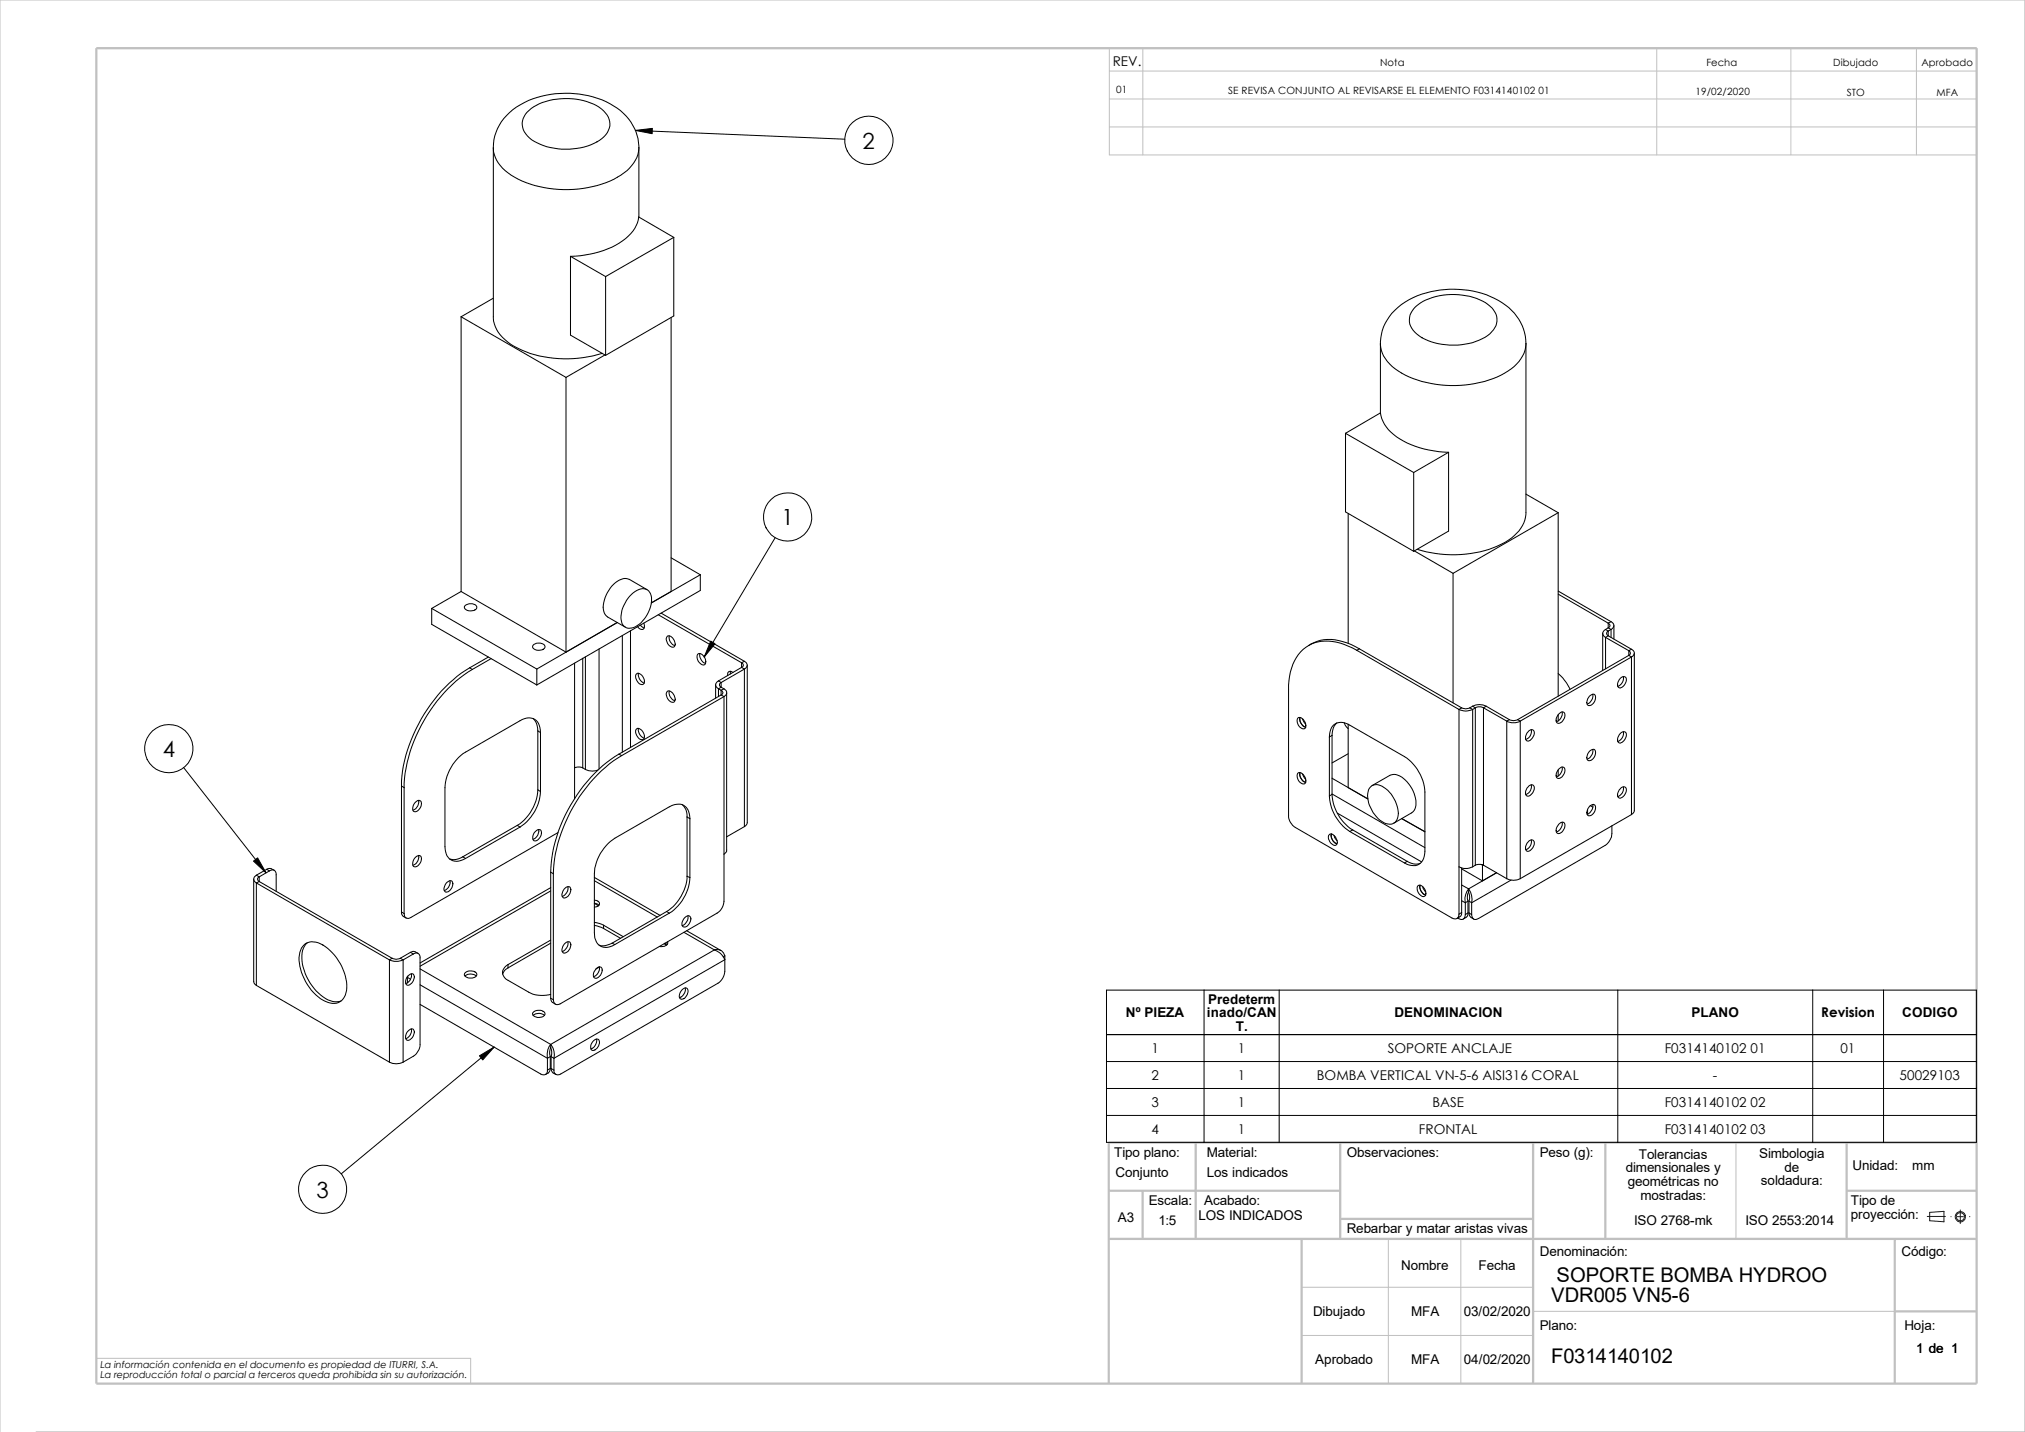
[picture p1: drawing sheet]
<svg xmlns="http://www.w3.org/2000/svg" width="420mm" height="297mm" viewBox="0 0 420 297" stroke-linecap="round" stroke-linejoin="round" font-family="sans-serif">
<g fill="none" stroke="#c0c0c0" stroke-width=".21">
<path d="M230.1 10h179.9v22.1h-179.9zM230.1 14.7h179.9M237 10v22.1M343.6 10v22.1M371.4 10v22.1M397.5 10v22.1M230.1 20.5h179.9M230.1 26.3h179.9M360 237v20M288 257v30M303 257v30M270 277h48"/>
<path d="M270 267h48M318 272h75M0 297v-297h419.9v297h-412.4M20 281.7h77.6v5.3"/>
</g>
<g fill="none" stroke="#c0c0c0" stroke-width=".47">
<path d="M20 10h390v277h-390zM248 237v20M278 237v20M318 237v50M333 237v20M383 237v20M410 237h-180v50M230 247h48M230 257h180M237 247v10M270 257v30M278 252.8h40"/>
<path d="M383 247h27M393 257v30M393 272h17"/>
</g>
<g fill="none" stroke="#191924" stroke-width=".21">
<path d="M399.7 252.3h3.8M400.2 251.5l3-.3v2.2l-3-.2zM404.6 252.3h.1M405.9 252.3h1.3M406.6 251v2.8M408.5 252.3h.1"/>
<circle cx="406.6" cy="252.4" r="1.07"/>
<circle cx="406.6" cy="252.4" r=".86"/>
</g>
<g fill="none" stroke="#000" stroke-width=".21">
<path d="M102.3 30.6a10.4 10.4 0 0 1 6.5-9.3 19.9 19.9 0 0 1 19.2 1.1 10.4 10.4 0 0 1 4.5 8.2M102.3 30.6v35.1a6.7 6.7 0 0 0 3.1 5.3 22.5 22.5 0 0 0 16.6 3l2.9-.7M109.3 23.3a12.3 12.3 0 0 1 10.2-2.7 8.5 8.5 0 0 1 6.7 3.7 4 4 0 0 1-2.4 5.1 13.6 13.6 0 0 1-14-.8 3.5 3.5 0 0 1-.5-5.3zM131.8 27.1l43.4 1.8M132.5 30.6a7.5 7.5 0 0 1-4.4 6.1 23.1 23.1 0 0 1-22.1-.4 7.1 7.1 0 0 1-3.7-5.7M132.5 30.6v14.4M118.3 53.2l7.3 4.2M118.3 53.2v16.3l7.3 4.2M125.6 57.4v16.3M139.7 49.2l-7.2-4.2a7.5 7.5 0 0 1-4.1 5.4 20.5 20.5 0 0 1-10.1 2.8M139.7 49.2l-14.1 8.2M139.7 49.2v16.3l-14.1 8.2"/>
<path d="M95.6 65.7l21.8 12.6M95.6 65.7v57M102.3 61.8l-6.7 3.9M117.4 78.3v57l-21.8-12.6M125.5 73.6l-8.1 4.7M139.2 65.9v56.8M286.3 71.2v14.5M286.3 71.2a10.7 10.7 0 0 1 6.8-9.5 20.1 20.1 0 0 1 18.4 1.1 10.1 10.1 0 0 1 5 8.4M293.6 63.6a13.1 13.1 0 0 1 11.2-2.1 7.5 7.5 0 0 1 5.5 3.7 4.3 4.3 0 0 1-2.9 5.1 13.7 13.7 0 0 1-13.5-1 3.5 3.5 0 0 1-.3-5.7zM316.5 71.2a7.5 7.5 0 0 1-4.4 6.2 23.1 23.1 0 0 1-22.1-.4 7.3 7.3 0 0 1-3.7-5.8M316.5 71.2v35.1a7.5 7.5 0 0 1-4.4 6.2 24.1 24.1 0 0 1-18.2 1.4M279.1 89.9l14.1 8.1"/>
<path d="M279.1 89.9v16.3l14.1 8.1M286.3 85.6l-7.2 4.3M286.3 85.6a8.1 8.1 0 0 0 4.8 5.9 21 21 0 0 0 9.3 2.3M293.2 98v16.3M300.4 93.8l-7.2 4.2M300.4 93.8v16.4l-7.2 4.1M139.2 115.7l6 3.5M145.2 119.2l-10.1 5.9M145.2 119.2v3.3l-33.9 19.6M160.8 111.5l-14.8 24.8M279.6 106.5v26.9M293.3 114.3l8.1 4.6"/>
<path d="M301.4 118.9v26.9M316.5 102.5l6.7 3.8M323.2 106.3l-21.8 12.6M323.2 106.3v38.1M89.5 126.2v3.3l21.8 12.6M89.5 126.2l21.8 12.6M95.6 122.7l-6.1 3.5M96.4 125.6a1.71 1.71 0 0 1 2.5 .3 1.34 1.34 0 0 1-2 .7l-.5-.4zM97.4 138.5l.6 .4M97.4 138.5a31.3 31.3 0 0 0-12.5 16 23.8 23.8 0 0 0-1.6 8.5M98 138.9a31.5 31.5 0 0 0-13.5 19.2l-.5 2.2-.2 3.1M101.3 136.3l-3.9 2.2"/>
<path d="M101.9 136.6l-3.9 2.3M110.6 133.8a1.7 1.7 0 0 1 2.4 .2 1.34 1.34 0 0 1-2 .7l-.5-.4zM111.3 138.8v3.3M119.2 137.5v28.2M120.9 136.5v22.8M121.4 136.2v23.4M124.2 134.6v24.9M128 129.1l-16.7 9.7M129.1 131.8v24.2M130.6 123.7a3.1 3.1 0 0 1 3.7-1.4 3.3 3.3 0 0 1 .4 4.1 5.4 5.4 0 0 1-4.1 3.9 1.73 1.73 0 0 1-1.8-1.8 6.6 6.6 0 0 1 1.8-4.8zM130.8 130.8v24.2M132 139.8a1.16 1.16 0 0 1 1.6 1v.3a.66 .66 0 0 1-.3 .9 .66 .66 0 0 1-.8-.3 1.58 1.58 0 0 1-.5-1.9z"/>
<path d="M132.5 139.7a1.84 1.84 0 0 0 1.1 2M132.8 129.7l.8 .5M133.5 129.2a.75 .75 0 0 1 .2 .9 .75 .75 0 0 1-.8 .4l-.7-.5M134.2 122.3l-3.6-2.1a3.3 3.3 0 0 0-3.7 1.3 6.6 6.6 0 0 0-1.7 5.3l.3 .7 .5 .5 3.7 2.1M136.5 127.5l17.3 10M137.1 127.2l17.3 10M138.3 132a1.02 1.02 0 0 1 1.5 .8 .86 .86 0 0 1-.3 1.4 1.67 1.67 0 0 1-1.2-2.2zM138.8 131.9a1.74 1.74 0 0 0 1.2 2M144.7 135.7a1.24 1.24 0 0 1 1.6 1.3 .64 .64 0 0 1-.2 .9 .64 .64 0 0 1-.9-.3 1.61 1.61 0 0 1-.5-1.9zM145.2 135.6a1.85 1.85 0 0 0 1.1 2M151.6 139.2l-.1 .6M152 139.5a.64 .64 0 0 0-.8-.2 .64 .64 0 0 0-.3 .8"/>
<path d="M153.8 138.4l.6 .4M153.8 137.5v.9M153.8 138.4l-4.8 2.8M153.8 137.5a.5 .5 0 0 1 .4 .4 .5 .5 0 0 1-.4 .5M154.4 138.8v32.6M154.4 137.2l-.6 .3M154.4 138.8l-4.8 2.8M154.4 137.2a.84 .84 0 0 1 .6 .8 .84 .84 0 0 1-.6 .8M155 138v32.6l-.2 .5-.4 .3M271.4 133.9a8.3 8.3 0 0 1 8-.6l2.5 1.3M281.4 134.9a11.1 11.1 0 0 0-8.7-1.6 8.2 8.2 0 0 0-5.2 7l-.2 1.8v27.1a2.95 2.95 0 0 0 1.3 2.4l32.6 18.8a.88 .88 0 0 0 1 .1 .88 .88 0 0 0 .4-.9M281.4 134.9l21.2 12.3"/>
<path d="M281.9 134.6l-.5 .3M281.9 134.6l21.2 12.2M323.2 123.2l10.3 6M323.2 122.6l10.9 6.3M323.2 139.7l.9 .9 .8 1 .7 1.4M332.4 131.4v7.7M333 130.6a.87 .87 0 0 0-.6 .8 .87 .87 0 0 0 .6 .8M333 132.2v6.5M333 132.2l4.8 2.8M333 130.6l.5 .3M333.5 130.9a.52 .52 0 0 0-.3 .5 .52 .52 0 0 0 .3 .5M333.5 129.2a.5 .5 0 0 1 .4 .5 .5 .5 0 0 1-.4 .5"/>
<path d="M333.5 129.2v1M333.5 130.9v1M333.5 131.9l4.9 2.8M333.5 131.9l-.5 .3M333.5 130.2l-.5 .4M333.5 130.2l.6 .4M334.1 130.6v1.6M334.1 130.6l-.6 .3M334.1 128.9l-.6 .3M334.1 128.9a.84 .84 0 0 1 .6 .9 .84 .84 0 0 1-.6 .8M334.7 129.8v2.7M337.8 135a.52 .52 0 0 1 .4 .4 .52 .52 0 0 1-.4 .5"/>
<path d="M337.8 135v.9M337.8 135.9l-23.1 13.4M337.8 135.9l.6 .4M338.4 136.3l-23.1 13.3M338.4 136.3v32.7M338.4 134.7l-.6 .3M338.4 134.7a.84 .84 0 0 1 .6 .8 .84 .84 0 0 1-.6 .8M339 135.5v32.6l-.2 .5-.4 .4M38.1 159.2l17.1 21.8M110.6 149.1l.7 1 .2 1.5M111.5 151.6l.6 .3M111.5 151.6v12.2"/>
<path d="M112.1 151.9v12.3M112.1 151.9a2.67 2.67 0 0 0-2-3h-.8l-1 .3-11.7 6.8a9.5 9.5 0 0 0-4.3 7.4v12.2a2.6 2.6 0 0 0 2.4 3l.9-.1 1-.4M119.2 159.3a2.2 2.2 0 0 1 1.7 0M120.9 159.3l.5 .3M121.4 159.6a3.2 3.2 0 0 0 2.6 .1M128.4 156.4l.5 .3M128.4 156.4a31.5 31.5 0 0 0-13.5 19.3l-.6 3.2-.1 2M128.9 156.7a31.3 31.3 0 0 0-12.5 16 25.2 25.2 0 0 0-1.6 8.5M132 151.2a1.16 1.16 0 0 1 1.6 1v.3a.66 .66 0 0 1-.3 .9 .66 .66 0 0 1-.8-.3 1.58 1.58 0 0 1-.5-1.9zM132.5 151.1a1.84 1.84 0 0 0 1.1 2M138.3 143.5a1.02 1.02 0 0 1 1.5 .7 .86 .86 0 0 1-.3 1.5 1.67 1.67 0 0 1-1.2-2.2zM138.8 143.3a1.74 1.74 0 0 0 1.2 2"/>
<path d="M148.4 142v2.8M149 142.9v1.6M149 141.2l.6 .4M149 142.9l.6 .3M149 141.2a.87 .87 0 0 0-.6 .8 .87 .87 0 0 0 .6 .9M149.6 143.2a.5 .5 0 0 1 .3 .5 .5 .5 0 0 1-.3 .4M149.6 141.6a.52 .52 0 0 0-.4 .4 .52 .52 0 0 0 .4 .5M149.6 144.1l.6 .4M149.6 141.6v.9M149.6 143.2v.9M149.6 142.5l-.6 .4M149.6 144.1l-21.2 12.3"/>
<path d="M149.6 142.5l.6 .4M150.2 144.5v42.4a3.1 3.1 0 0 1-1.5 2.5l-32.5 18.8a.89 .89 0 0 1-1 .1 .89 .89 0 0 1-.4-1M150.2 142.9a.86 .86 0 0 1 .5 .8 .86 .86 0 0 1-.5 .8M150.2 142.9l-.6 .3M150.2 144.5l-21.3 12.2M150.7 143.7v32.9l-.5 .6M269.3 148.8a1.57 1.57 0 0 1 1.5 1.9v.3a.95 .95 0 0 1-1.5-.6l-.3-.8 .1-.5zM269.6 148.8a1.82 1.82 0 0 0 1.2 2 1.85 1.85 0 0 1-1.2-2zM270.2 149.1l.6 1.1M275.7 152.9a2.67 2.67 0 0 1 2-3h.9l.9 .3 11.8 6.7a9.6 9.6 0 0 1 4.2 7.4v12.2a2.74 2.74 0 0 1-2 3l-1.3-.1-.9-.4M275.7 152.9v12.2M276.3 152.5l-.6 .4"/>
<path d="M276.3 152.5v12.3M277.2 149.9l-.7 1.1-.2 1.5M278.8 149.9l.8 1.2M279.6 150.2v13.2l4.1 2.3-7.4-4.3M279.6 156.3l-3.3 1.9M302.6 147.2a3.1 3.1 0 0 0 2.8 0M302.6 147.2v42.4M303.1 146.8l-.5 .4M303.1 146.8a1.8 1.8 0 0 0 1.7 0M304.8 146.8l.6 .4M305.4 146.5a3.1 3.1 0 0 1 2.8 0M305.4 147.2v32.6"/>
<path d="M305.4 146.5l.6 .3M305.4 146.5l-.6 .3M306 146.8v32.7M306 146.8l-.6 .4M306 146.8a1.8 1.8 0 0 1 1.7 0M307.7 146.8l4.8 2.8M307.7 146.8v32.7M308.2 146.5l4.9 2.8M308.2 146.5l-.5 .3M312.5 149.6a3.1 3.1 0 0 0 2.8 0M312.5 149.6v32.6M313.1 149.3l-.6 .3"/>
<path d="M313.1 149.3a1.8 1.8 0 0 0 1.6 0M314.7 149.3l.6 .3M315.3 149.6v32.6M317.1 151.6a.68 .68 0 0 1 1-.1 .68 .68 0 0 1 .1 .9 1.5 1.5 0 0 1-1.6 1.2 1.53 1.53 0 0 1 .5-2zM317.6 151.3a1.77 1.77 0 0 1-1.2 2.1M323.2 148.3v1.2M323.2 159.7v1.3M323.3 148.1a.7 .7 0 0 1 1-.4 .7 .7 0 0 1 .2 1 1.35 1.35 0 0 1-1.5 1.2 1.4 1.4 0 0 1 .3-1.8zM323.3 159.5a.7 .7 0 0 1 1-.4 .7 .7 0 0 1 .2 1 1.35 1.35 0 0 1-1.5 1.3 1.41 1.41 0 0 1 .3-1.9zM324 147.7a1.85 1.85 0 0 1-1.2 2M324 159.1a1.85 1.85 0 0 1-1.2 2M329.6 155.8l.3-.1a.6 .6 0 0 1 .7-.3 .6 .6 0 0 1 .3 .8 1.4 1.4 0 0 1-1.6 1.5 1.55 1.55 0 0 1 .3-1.9z"/>
<path d="M329.6 144.4l.3-.2a.6 .6 0 0 1 .7-.2 .6 .6 0 0 1 .3 .8 1.4 1.4 0 0 1-1.6 1.5 1.55 1.55 0 0 1 .3-1.9zM330.3 144a1.85 1.85 0 0 1-1.2 2M330.3 155.4a1.84 1.84 0 0 1-1.2 2M336 140.7a.69 .69 0 0 1 1-.3 .69 .69 0 0 1 .3 1 1.59 1.59 0 0 1-1.5 1.3 1.26 1.26 0 0 1 .2-2zM336 152.1a.69 .69 0 0 1 1-.3 .69 .69 0 0 1 .3 1 1.59 1.59 0 0 1-1.5 1.3 1.26 1.26 0 0 1 .2-2zM336.7 140.3a1.84 1.84 0 0 1-1.2 2.1M336.7 151.8a1.84 1.84 0 0 1-1.2 2M83.3 163l.5 .4M83.3 163v26.1M83.8 163.4v26.1M86 178l.2-.2a.7 .7 0 0 1 1-.2 .7 .7 0 0 1 .1 1 1.26 1.26 0 0 1-1.6 1.1l-.1-.9zM86 166.5l.2-.2a.7 .7 0 0 1 1-.2 .7 .7 0 0 1 .1 1.1 1.26 1.26 0 0 1-1.6 1l-.1-.9z"/>
<path d="M86.8 166a1.71 1.71 0 0 1-1.2 2M86.8 177.5a1.71 1.71 0 0 1-1.2 2M96 177.7l.6 .4M96 177.7l-1.4 .6-1.3-.1M107.3 171.2l.6 .3M107.3 171.2l-11.3 6.5M107.9 171.5l-11.3 6.6M110.9 172.6l.2-.2a.64 .64 0 0 1 .9-.3 .64 .64 0 0 1 .3 .9 1.24 1.24 0 0 1-1.7 1.2l-.1-.8zM111.5 163.8l.6 .4M111.5 163.8a9.5 9.5 0 0 1-4.2 7.4M111.7 172a1.73 1.73 0 0 1-1.2 2.1M112.1 164.2a9.3 9.3 0 0 1-4.2 7.3"/>
<path d="M115.7 172.7l-30.5 17.6a.84 .84 0 0 1-1 .1 .84 .84 0 0 1-.4-.9M141.5 166.9l.8 1.1 .2 1.5M142.5 169.5l.6 .3M142.5 169.5v12.2M143.1 169.8a2.74 2.74 0 0 0-2-3l-1.3 .1-1 .4-11.3 6.6a9.3 9.3 0 0 0-4.2 7.3v12.3a2.54 2.54 0 0 0 2.4 3l.9-.2 .9-.4M143.1 169.8v12.2M154.4 171.4l-3.7 2.2M269.2 160.4a1.02 1.02 0 0 1 1.4 .8 .86 .86 0 0 1-.3 1.4 1.67 1.67 0 0 1-1.1-2.2zM269.6 160.2a1.82 1.82 0 0 0 1.2 2.1 1.85 1.85 0 0 1-1.2-2.1zM270.2 160.5l.6 1.2M275.7 173.1a.98 .98 0 0 1 1.4 .8 .82 .82 0 0 1 .3 .8 .82 .82 0 0 1-.6 .6 1.69 1.69 0 0 1-1.1-2.2zM275.7 165.1a9.3 9.3 0 0 0 4.3 7.4"/>
<path d="M276.1 173a1.89 1.89 0 0 0 1.2 2 1.77 1.77 0 0 1-1.2-2zM276.3 164.8a9.5 9.5 0 0 0 4.2 7.3M276.3 164.8l-.6 .3M276.3 164.7l19.2 11.1M276.7 173.3l.1 .4 .5 .7M277.4 168.7l17.5 10.1M280 172.5l11.3 6.5M280.5 172.1l-.5 .4M280.5 172.1l11.3 6.5M284.3 163.2a2.23 2.23 0 0 1 3.1 .4 6.7 6.7 0 0 1 2.5 5.9 1.82 1.82 0 0 1-2.9 1.1 6.8 6.8 0 0 1-3.2-6.4zM284.6 162.9l3.6-2.1a3.2 3.2 0 0 1 3.6 1.4 6.1 6.1 0 0 1 1.7 5.6l-.7 .8-3.7 2.1M290.7 169.8l4.8 2.7"/>
<path d="M291.8 178.6l1.4 .6 1.4-.1M291.8 178.6l-.5 .4M302.6 179.8a3.1 3.1 0 0 0 2.8 0M306 179.5l-.6 .3M306 179.5a2.2 2.2 0 0 1 1.7 0M307.3 179.3l.2 .1M307.5 179.4v3.3M307.5 179.4h.1M307.7 179.5l4.8 2.7M317.1 174.4a.68 .68 0 0 1 1-.1 .68 .68 0 0 1 .1 1 1.5 1.5 0 0 1-1.6 1.2 1.53 1.53 0 0 1 .5-2.1zM317.1 163a.68 .68 0 0 1 1-.1 .68 .68 0 0 1 .1 .9 1.5 1.5 0 0 1-1.6 1.3 1.53 1.53 0 0 1 .5-2.1zM317.6 162.8a1.77 1.77 0 0 1-1.2 2"/>
<path d="M317.6 174.2a1.77 1.77 0 0 1-1.2 2M323.3 170.9a.7 .7 0 0 1 1-.3 .7 .7 0 0 1 .2 1 1.35 1.35 0 0 1-1.5 1.2 1.41 1.41 0 0 1 .3-1.9zM324 170.5a1.85 1.85 0 0 1-1.2 2.1M329.3 167.9v1M329.6 167.3l.3-.2a.65 .65 0 0 1 .9-.1 .65 .65 0 0 1 .1 .9 1.35 1.35 0 0 1-1.6 1.2 1.55 1.55 0 0 1 .3-1.8zM329.8 167.1l.6 .3M330.3 166.9a1.84 1.84 0 0 1-1.2 2M334.3 171.3a5.1 5.1 0 0 1-.2 2.6l-.4 .7-.8 .7-26.2 15.2a.86 .86 0 0 1-1.1 .1 .86 .86 0 0 1-.4-.9M336.2 163.4a.67 .67 0 0 1 .9-.1 .67 .67 0 0 1 .2 .9 1.59 1.59 0 0 1-1.5 1.3 1.38 1.38 0 0 1 .4-2.1zM336.7 163.2a1.77 1.77 0 0 1-1.2 2M338.4 169l-23.1 13.2M52.6 182.3v21.3l.1 .4 .5 .4"/>
<path d="M53.2 181.5a.86 .86 0 0 0-.6 .8 .86 .86 0 0 0 .6 .8M53.2 183.1v21.3M53.2 181.5l.6 .4M53.2 183.1l27.6 16M53.8 181.9a.52 .52 0 0 0-.4 .5 .52 .52 0 0 0 .4 .4M53.8 182.8l-.6 .3M53.8 181.9v.9M53.8 182.8l27.5 16M55.3 180.3l.3-.1a1.35 1.35 0 0 1 1.3 .3M55.3 180.3l.6 .3M55.3 180.3l-2.1 1.2M55.9 180.6l-2.1 1.3"/>
<path d="M55.9 180.6a.83 .83 0 0 1 1-.1 .83 .83 0 0 1 .4 .9v3.5M63.1 196a3.5 3.5 0 0 1 4.4 .3 10.6 10.6 0 0 1 4.4 9.1 2.83 2.83 0 0 1-4.4 2.3 10.4 10.4 0 0 1-5.4-9.7l.4-1.4zM63.8 195.5a4 4 0 0 0-1.1 3.9 10.5 10.5 0 0 0 5.8 8.2l1 .2 1.2-.2M80.8 199.1a3.5 3.5 0 0 0 2.8 0M80.8 199.1v21.2M81.3 198.8a1.8 1.8 0 0 0 1.7 0M81.3 198.8l-.5 .3M83 198.8l.6 .3M83.3 189.1v.3a1.3 1.3 0 0 0 .9 1M83.3 189.1l.5 .4M83.6 199.1v21.2M85.1 197.5a1.14 1.14 0 0 1 1.6 .2"/>
<path d="M85.1 197.5l.6 .4M85.1 197.5l-2.1 1.3M85.7 197.9a.84 .84 0 0 1 1-.1 .84 .84 0 0 1 .4 .9v17.9a3.3 3.3 0 0 1-1.4 2.5l-2.1 1.2M85.7 197.9l-2.1 1.2M92.5 183.2l.3-.2a.7 .7 0 0 1 1-.2 .7 .7 0 0 1 0 1.1 1.4 1.4 0 0 1-1.4 1.1 1.29 1.29 0 0 1 .1-1.8zM93.3 182.7a1.82 1.82 0 0 1-1.2 2M114.2 184.1l-27.1 15.6M114.2 180.9l.6 .3M114.2 184.8l-27.1 15.6M114.2 180.9v26.2M114.2 195l-8.8 5.1M114.2 195.6l-8.8 5.1"/>
<path d="M114.8 181.2v26.1M117 195.8a.71 .71 0 0 1 .8-.5 .71 .71 0 0 1 .6 .7 1.58 1.58 0 0 1-1.6 1.7 1.29 1.29 0 0 1 .2-1.9zM117 184.4a.71 .71 0 0 1 .8-.5 .71 .71 0 0 1 .6 .6 1.58 1.58 0 0 1-1.6 1.7 1.29 1.29 0 0 1 .2-1.8zM117.8 183.9a1.85 1.85 0 0 1-1.2 2M117.8 195.3a1.85 1.85 0 0 1-1.2 2.1M123.3 186.7a.77 .77 0 0 1 .8 .3 .77 .77 0 0 1 0 .9l-.8 .3M123.3 191.3l1.9 .6M123.3 191.9l1.9 .7M123.3 187.3l.9 .4M123.3 182l13.6 7.9M123.3 182.7l13 7.5M123.3 187.4l.8 .5"/>
<path d="M125.2 191.9v.7M125.2 191.9l4 2.4M125.2 192.6l3.5 2M127 195.6l.5 .3M127 195.6l-1.4 .5-1.4-.1M137.8 195.7l.5 .3M137.9 195.6l.5 .3M138.3 189.1l.5 .3M138.3 189.1l-11.3 6.5M138.4 195.3a.77 .77 0 0 1-.9 1h-.7M138.8 189.4l-11.3 6.5M141.9 193.4l6.3 3.6"/>
<path d="M141.9 190.5l.2-.3a.7 .7 0 0 1 1-.1 .7 .7 0 0 1 .1 1 1.21 1.21 0 0 1-1.6 1.1l-.2-.4 .1-.5zM142.4 193l7.1 4.1M142.5 181.7a9.3 9.3 0 0 1-4.2 7.4M142.5 181.7l.6 .3M142.7 189.9a1.93 1.93 0 0 1-1.2 2.1M143.1 182a9.5 9.5 0 0 1-4.3 7.4M148.2 197a3.3 3.3 0 0 1 2.1 2.1l-35.4 20.4M148.2 197a1.66 1.66 0 0 1 2.1 1.2M148.2 197l-34 19.6M150.3 198.2v3.3a3.3 3.3 0 0 1-1.4 2.4l-32.6 18.9a.86 .86 0 0 1-1 0 .86 .86 0 0 1-.4-.8M150.3 198.2l-.3 .3M294 183.8a1.24 1.24 0 0 1 1.7 1.2 .64 .64 0 0 1-.3 .9 .64 .64 0 0 1-.8-.3 1.61 1.61 0 0 1-.6-1.8z"/>
<path d="M294.5 183.6a1.81 1.81 0 0 0 1.2 2 1.85 1.85 0 0 1-1.2-2zM295.1 183.9l.6 1.1M303.1 189.3a1.13 1.13 0 0 1-.9 1.2M303.1 186.8l.8 .4M303.1 183.6l1.5 .8M303.1 189.3l-.5 .3M303.1 180v9.3M303.1 180.2l4.4 2.5M303.9 189.7a.89 .89 0 0 1-.5 1 .89 .89 0 0 1-1.1-.3M303.9 187.2v2.5M304.5 189.4a1.14 1.14 0 0 1-1 1.2M304.5 186.9l-.6 .3"/>
<path d="M304.5 186.9v2.5M304.5 189.4l-.6 .3M304.6 184.4a3.5 3.5 0 0 1 .6 2.8M304.6 185a2.58 2.58 0 0 1 .1 1.9M304.6 184.4a3.5 3.5 0 0 0-.7 2.8M304.6 185a2.26 2.26 0 0 0-.1 1.9M304.6 184.4v.6M304.7 189.4v.3a1.33 1.33 0 0 0 .9 .9M304.7 186.9l.5 .3M304.7 189.4l.5 .3M304.7 186.9v2.5M305.2 187.2v2.5"/>
<path d="M307.5 182.7l2.9-1.7-5.8 3.4M312.5 182.2a3.1 3.1 0 0 0 2.8 0M313.4 182.5l-8.2 4.7M53.2 204.4l27.6 15.9M84.5 202.7l.6 .4M84.5 202.7v1.2M84.5 214l.3-.3a.64 .64 0 0 1 .8-.3 .64 .64 0 0 1 .3 .9 1.52 1.52 0 0 1-1.5 1.4 1.35 1.35 0 0 1 .1-1.7zM84.5 202.5l.3-.2a.64 .64 0 0 1 .8-.3 .64 .64 0 0 1 .3 .9 1.52 1.52 0 0 1-1.5 1.4 1.42 1.42 0 0 1 .1-1.8zM84.6 202.5l-.1 .2M85.3 202a1.85 1.85 0 0 1-1.1 2M85.3 213.4a1.85 1.85 0 0 1-1.1 2M87.1 208.3l25 14.5a.85 .85 0 0 0 1 .1 .85 .85 0 0 0 .4-.9"/>
<path d="M87.1 204.3l26.4 15.2M87.1 201l27.1 15.6M96.4 202.4a1.81 1.81 0 0 1 2.4 0M96.5 201.8a1.66 1.66 0 0 1 2.4 .3 1.19 1.19 0 0 1-1.6 .8l-.9-.5-.1-.3zM102.5 217.2l-31.7 26.3M105.4 200.7l-.7 .6-.4 .8M105.4 200.1v.6M105.4 200.1a1.73 1.73 0 0 0-1.2 1.6 1.73 1.73 0 0 0 1.2 1.6l4.2 2.5a6.2 6.2 0 0 0 4.6 .4M110.6 210.6a1.81 1.81 0 0 1 2.3 0M110.6 209.9a1.66 1.66 0 0 1 2.4 .3 1.44 1.44 0 0 1-2.3 .5l-.3-.4zM113.5 219.5v2.5M114.1 219.2l-.6 .3"/>
<path d="M114.1 219.2v2.4M114.2 207.1l.1 .2a1.22 1.22 0 0 0 .9 1M114.2 216.6a3.2 3.2 0 0 1 .7 2.9M114.2 217.3a2.72 2.72 0 0 1 .1 1.9M114.2 216.6a3.4 3.4 0 0 0-.7 2.9M114.2 217.3a2.68 2.68 0 0 0-.1 1.9M114.2 207.1l.6 .2M114.2 216.6v.7M114.3 219.2l.6 .3M114.3 219.2v2.4M114.9 219.5v2.5M123.1 215.9a.69 .69 0 0 1 1-.3 .69 .69 0 0 1 .1 1 1.49 1.49 0 0 1-1.4 1.2 1.35 1.35 0 0 1 .3-1.9z"/>
<path d="M123.6 201l.7-.5a1.85 1.85 0 0 1-1.2 2.1M123.7 215.5a1.84 1.84 0 0 1-1.1 2.1M123.7 200.9a.66 .66 0 0 1 .9-.3 .66 .66 0 0 1 .3 .9 1.6 1.6 0 0 1-1.5 1.4 1.34 1.34 0 0 1 .3-2zM141.5 205.3a.68 .68 0 0 1 1-.3 .68 .68 0 0 1 .1 1 1.23 1.23 0 0 1-1.5 1.1 1.59 1.59 0 0 1 .4-1.8zM142.1 204.9a1.81 1.81 0 0 1-1.2 2M229.5 205.4h180.4v31.5h-180.4zM229.5 214.6h180.4M249.7 205.4v31.5M265.3 205.4v31.5M335.5 205.4v31.5M376 205.4v31.5M390.7 205.4v31.5"/>
<path d="M80.8 220.3a3.1 3.1 0 0 0 2.8 0M114.1 221.6v.3a1.22 1.22 0 0 1-.9 .9M114.1 221.6l-.6 .4M114.3 221.6v.3a1.2 1.2 0 0 0 1 .9M114.3 221.6l.6 .4M229.5 220.2h180.4M229.5 225.8h180.4M229.5 231.4h180.4"/>
<circle cx="180.2" cy="29.1" r="5"/>
<circle cx="163.3" cy="107.2" r="5"/>
<circle cx="35" cy="155.3" r="5"/>
<circle cx="66.9" cy="246.7" r="5"/>
</g>
<path d="M131.8 27.1l3.5-.5v1.1zM147.4 133l.9 .5-2.3 2.8zM52.6 178.6l.8-.7 1.8 3.1zM99.4 219l3.1-1.8-2.4 2.6z" fill="#000" stroke="#000" stroke-width=".21"/>
<g font-size="4.6">
<text x="178.9" y="30.8">2</text>
<text x="162.1" y="109">1</text>
<text x="33.7" y="157">4</text>
<text x="65.6" y="248.4">3</text>
</g>
<g font-size="4.2">
<text x="322.9" y="265.9">SOPORTE BOMBA HYDROO</text>
<text x="321.7" y="270.1">VDR005 VN5-6</text>
<text x="321.7" y="282.8">F0314140102</text>
</g>
<g font-size="2.8">
<text x="230.8" y="13.6">REV.</text>
<text x="250.6" y="208.2">Predeterm</text>
<text x="233.5" y="210.9">Nº PIEZA</text>
<text x="250.3" y="210.9">inado/CAN</text>
<text x="256.3" y="213.8">T.</text>
<text x="289.2" y="210.9">DENOMINACION</text>
<text x="350.8" y="210.9">PLANO</text>
<text x="377.7" y="211">Revision</text>
<text x="394.5" y="210.9">CODIGO</text>
<text x="238.8" y="218.4">1</text>
<text x="256.8" y="218.4">1</text>
<text x="287.8" y="218.4">SOPORTE ANCLAJE</text>
<text x="345.3" y="218.4">F0314140102 01</text>
<text x="381.7" y="218.4">01</text>
<text x="238.8" y="224.1">2</text>
<text x="256.8" y="224.1">1</text>
<text x="273.1" y="224.1">BOMBA VERTICAL VN-5-6 AISI316 CORAL</text>
<text x="355.3" y="224.1">-</text>
<text x="394" y="224.1">50029103</text>
<text x="238.8" y="229.7">3</text>
<text x="256.8" y="229.7">1</text>
<text x="297.1" y="229.7">BASE</text>
<text x="345.3" y="229.7">F0314140102 02</text>
<text x="231.1" y="239.9">Tipo plano:</text>
<text x="238.8" y="235.2">4</text>
<text x="250.3" y="239.9">Material:</text>
<text x="256.8" y="235.2">1</text>
<text x="279.3" y="239.9">Observaciones:</text>
<text x="294.3" y="235.2">FRONTAL</text>
<text x="319.4" y="239.9">Peso (g):</text>
<text x="345.3" y="235.2">F0314140102 03</text>
<text x="231.4" y="244.1">Conjunto</text>
<text x="250.3" y="244.1">Los indicados</text>
<text x="337.2" y="243.2">dimensionales y</text>
<text x="337.6" y="246">geométricas no</text>
<text x="339.9" y="240.3">Tolerancias</text>
<text x="364.8" y="240.2">Simbologia</text>
<text x="365.2" y="245.9">soldadura:</text>
<text x="370.1" y="243">de</text>
<text x="384.2" y="242.7">Unidad:</text>
<text x="396.6" y="242.7">mm</text>
<text x="238.3" y="250">Escala:</text>
<text x="249.7" y="250">Acabado:</text>
<text x="340.2" y="248.8">mostradas:</text>
<text x="383.9" y="250">Tipo de</text>
<text x="231.8" y="253.4">A3</text>
<text x="240.2" y="254">1:5</text>
<text x="248.6" y="253">LOS INDICADOS</text>
<text x="279.3" y="255.7">Rebarbar y matar aristas vivas</text>
<text x="338.9" y="254">ISO 2768-mk</text>
<text x="362" y="254">ISO 2553:2014</text>
<text x="383.9" y="252.8">proyección:</text>
<text x="290.6" y="263.4">Nombre</text>
<text x="306.7" y="263.4">Fecha</text>
<text x="319.4" y="260.6">Denominación:</text>
<text x="394.4" y="260.6">Código:</text>
<text x="272.3" y="273">Dibujado</text>
<text x="292.7" y="273">MFA</text>
<text x="303.6" y="273">03/02/2020</text>
<text x="319.4" y="275.8">Plano:</text>
<text x="395" y="275.8">Hoja:</text>
<text x="397.4" y="280.6">1 de 1</text>
<text x="272.8" y="282.8">Aprobado</text>
<text x="292.7" y="282.8">MFA</text>
<text x="303.6" y="282.8">04/02/2020</text>
</g>
<g font-size="2.1">
<text x="286.2" y="13.6">Nota</text>
<text x="353.9" y="13.6">Fecha</text>
<text x="380.2" y="13.6">Dibujado</text>
<text x="398.5" y="13.6">Aprobado</text>
<text x="231.5" y="19.4">01</text>
<text x="254.7" y="19.5">SE REVISA CONJUNTO AL REVISARSE EL ELEMENTO F0314140102 01</text>
<text x="351.6" y="19.6">19/02/2020</text>
<text x="383" y="19.9">STO</text>
<text x="401.6" y="19.9">MFA</text>
</g>
<g font-size="2">
<text x="20.8" y="285.8">La reproducción total o parcial a terceros queda prohibida sin su autorización.</text>
<text x="20.8" y="283.8">La información contenida en el documento es propiedad de ITURRI, S.A.</text>
</g>
</svg>
